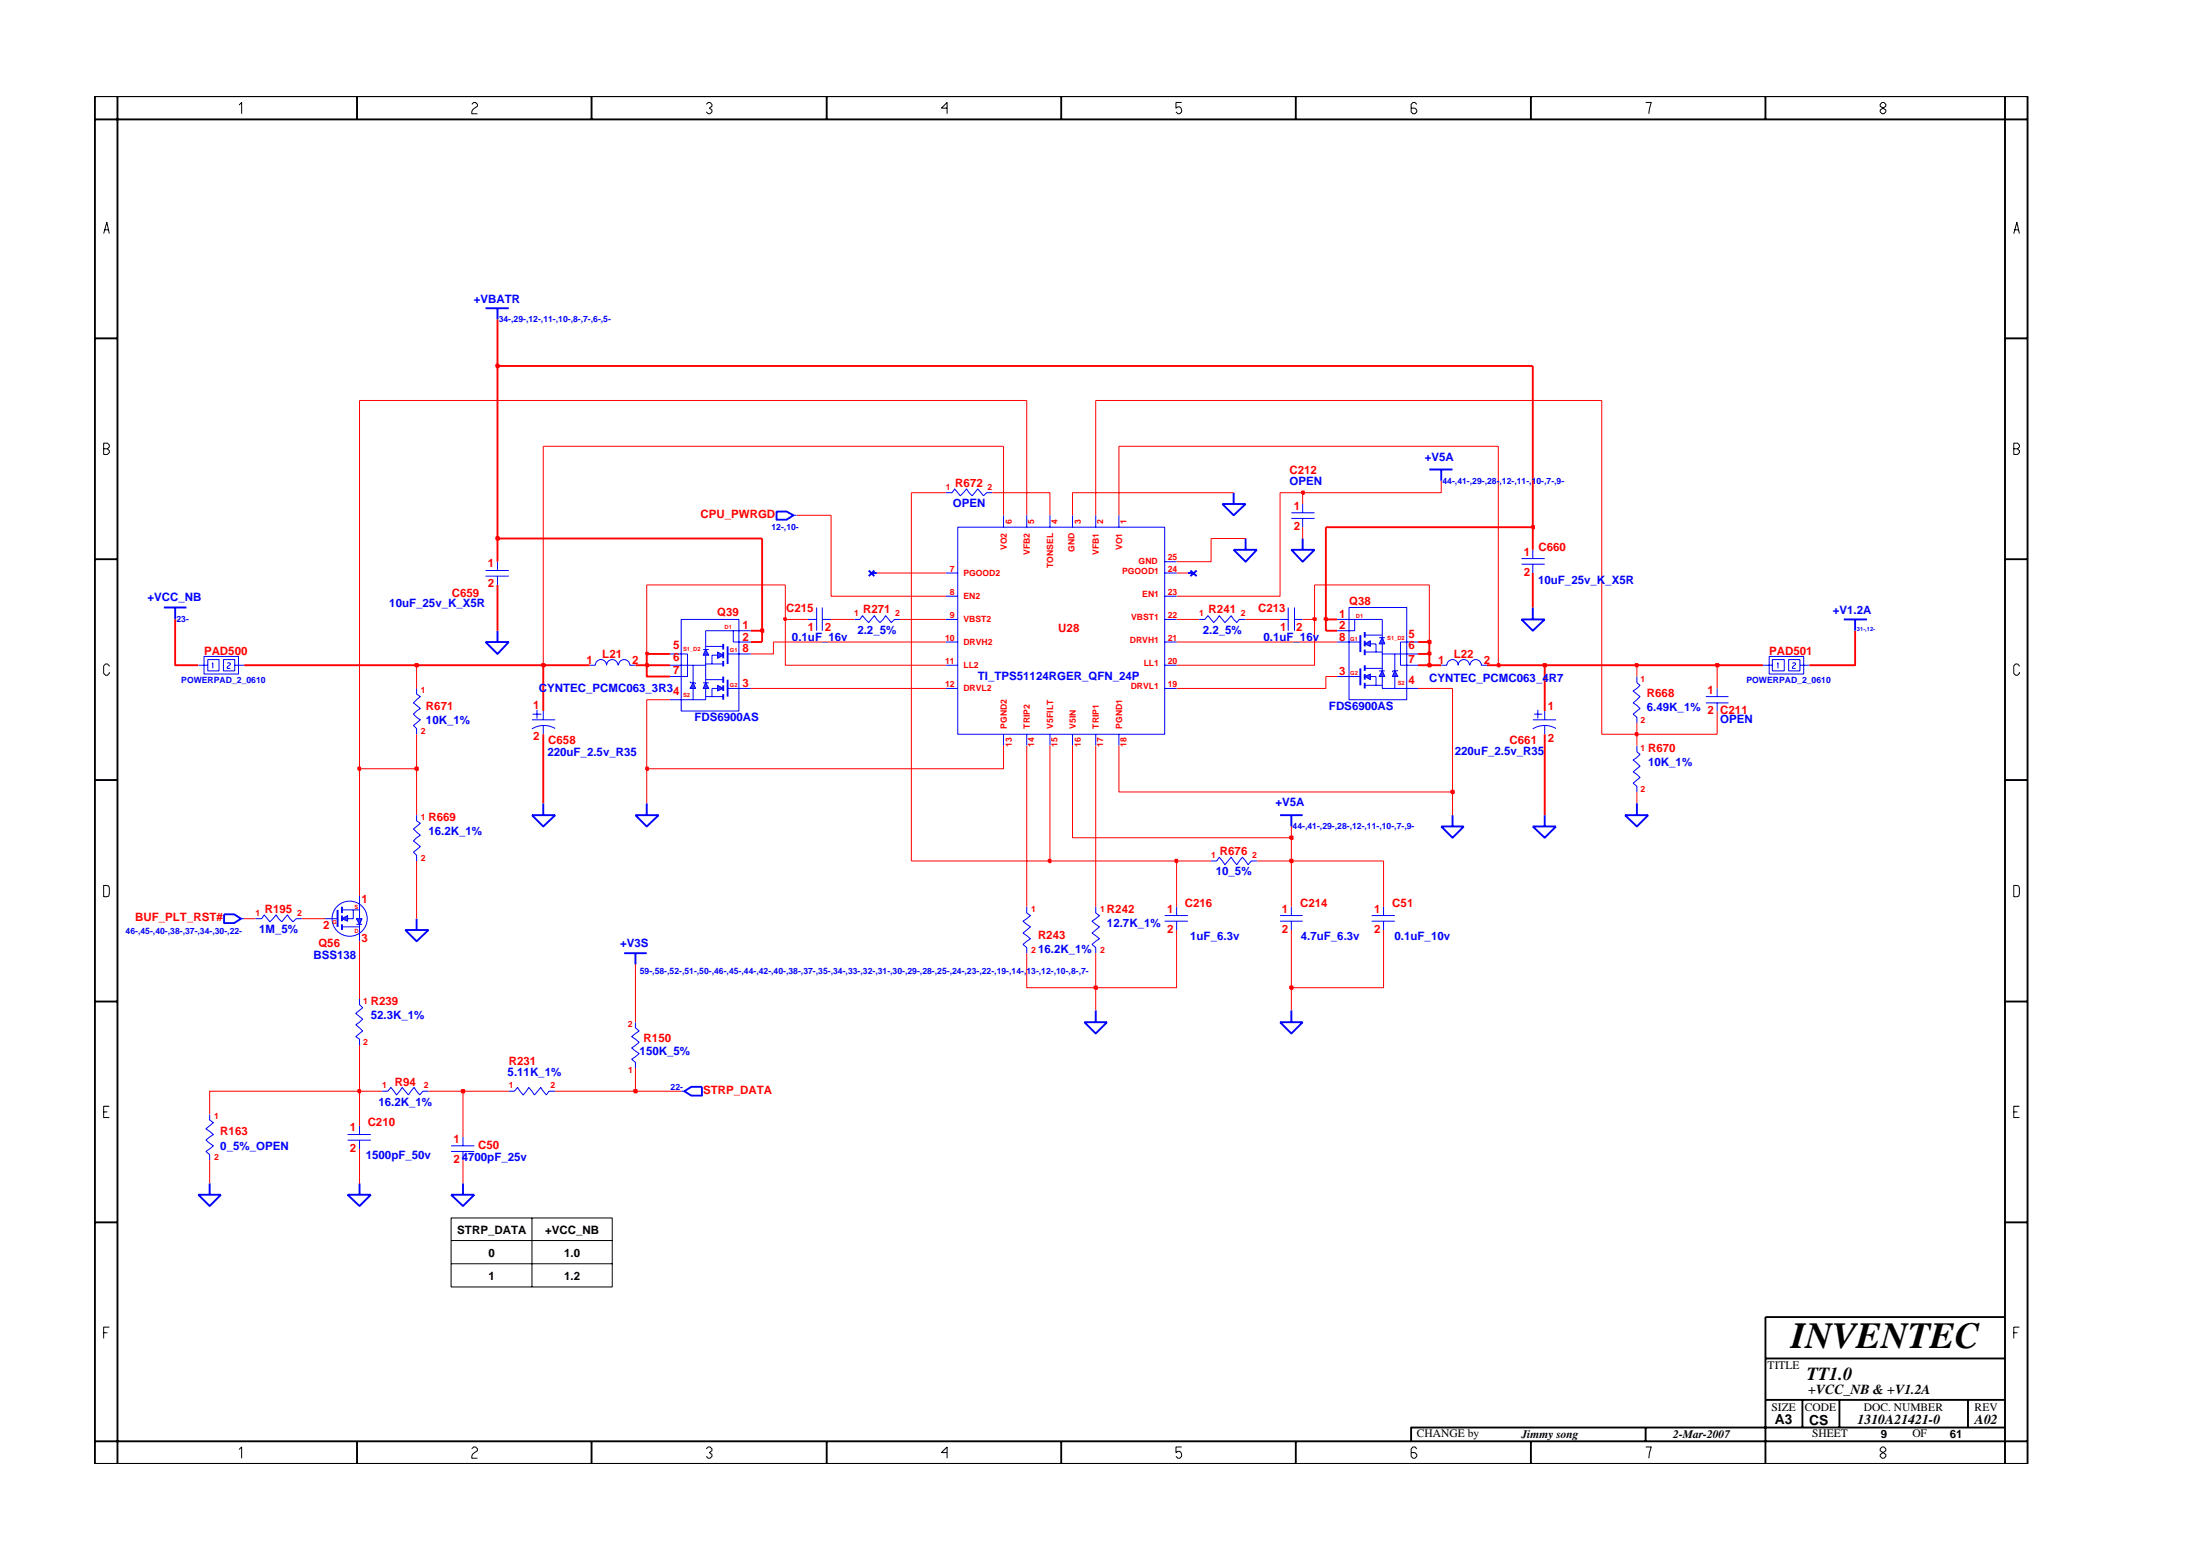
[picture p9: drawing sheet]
<svg xmlns="http://www.w3.org/2000/svg" width="297mm" height="210mm" viewBox="0 0 297 210" stroke-linecap="round" stroke-linejoin="round" font-family="sans-serif">
<path d="M183.7 85.7v2.3M194.6 111.5h3l-1.5 1.6zM196.1 110v1.5M146.4 138h3.1l-1.6 1.5zM147.9 136.3v1.7" fill="none" stroke="#00f" stroke-width=".25"/>
<path d="M157.3 123.6h3.1M157.3 124.3h3.1M158.9 122.4v1.2M158.9 124.3v1.2M28.3 150.4v.8l.5 .3-1 .8 1 .8-1 .8 1 .7-1 .8 .5 .4v.8" fill="none" stroke="#00f" stroke-width=".14"/>
<path d="M186.6 86l.4 .9h-.8z" fill="#3c3cc8"/>
<path d="M186.2 86h.8M186.6 86l.4 .9h-.8z" fill="none" stroke="#00f" stroke-width=".14"/>
<path d="M184.3 86.9l.7-.4v.7z" fill="#3c3cc8"/>
<path d="M184.3 86.9l.7-.4v.7zM184.3 85.7h2.3v.3M185 86.9h.8v1.1M186.6 86.9v1.1h-2.3" fill="none" stroke="#00f" stroke-width=".14"/>
<path d="M184.3 85.3v.7M184.3 86.5v.7M184.3 87.7v.7" fill="none" stroke="#00f" stroke-width=".25"/>
<path d="M188.3 90.5l.5 .8h-.8z" fill="#3c3cc8"/>
<path d="M186.6 83.6v2.1M188.3 90.5l.5 .8h-.8zM188.8 90.5h-.1h-.6l-.1 .2" fill="none" stroke="#00f" stroke-width=".14"/>
<path d="M183.7 90.2v2.3" fill="none" stroke="#00f" stroke-width=".25"/>
<path d="M186.6 90.5l.4 .8h-.8z" fill="#3c3cc8"/>
<path d="M186.2 90.5h.8M186.6 90.5l.4 .8h-.8z" fill="none" stroke="#00f" stroke-width=".14"/>
<path d="M184.3 91.3l.7-.3v.7z" fill="#3c3cc8"/>
<g fill="none" stroke="#00f" stroke-width=".14">
<path d="M127.7 66.5h.9l.3-.5 .8 .9 .8-.9 .8 .9 .7-.9 .8 .9 .4-.4h.8M127.7 77.3h1.6M129.3 71.1h28v28h-28zM135.5 69.5v1.6M138.6 69.5v1.6M141.8 69.5v1.6M144.8 69.5v1.6M147.9 69.5v1.6M151.1 69.5v1.6M157.3 77.3h1.6M157.3 75.8h1.6M71.8 97.1h3.2"/>
<path d="M71.9 96.4h1.2M72.5 95.8v1.2M73.3 96v1.1M73.3 97.9v1.2M75 98.3a3 3 0 0 0-3.2 .1M79.6 89.8h.8a.76 .76 0 0 1 .7-.8 .76 .76 0 0 1 .8 .8 .76 .76 0 0 1 .8-.8 .76 .76 0 0 1 .7 .8M83.5 89.8a.76 .76 0 0 1 .8-.8 .76 .76 0 0 1 .7 .8h.8M127.7 83.6h1.6M127.7 86.6h1.6M127.7 92.9h1.6M127.7 89.8h1.6M127.7 80.5h1.6"/>
<path d="M135.5 99.1v1.5M138.6 99.1v1.5M141.8 99.1v1.5M144.8 99.1v1.5M147.9 99.1v1.5M151.1 99.1v1.5M157.3 83.6h1.6M157.3 86.6h1.6M157.3 92.9h1.6M157.3 89.8h1.6M157.3 80.5h1.6M180.5 91.3h3.2"/>
<path d="M180.5 83.6h6.1M180.5 86.6h3.2M182.1 82h7.8v12.4h-7.8zM182.9 83.6v1.5h-2.4M184.3 91.3l.7-.3v.7zM184.3 92.5h2.3M184.3 90.2h2.3M185 91.3h.8v1.2M186.6 88v2.5M186.6 91.3v1.6h4.9M186.6 88.3h4.9M188.3 88.3v2.2"/>
<path d="M188.3 91.3v1.6M191.5 86.6h-2.4v3.2h2.4M221 91.3v.8l.4 .4-.9 .7 .9 .8-.9 .9 .9 .7-.9 .8 .5 .4v.8M32.5 124h.5M147.9 122.4v.8l.5 .4-1 .7 1 .8-1 .8 1 .8-1 .8 .5 .4v.7M92 147.3h.4"/>
</g>
<g fill="none" stroke="#00f" stroke-width=".25">
<path d="M165 68h3.2l-1.6 1.5zM166.6 66.5v1.5M174.4 74.2h3.1l-1.6 1.6zM175.9 72.7v1.5M98.2 87.2v2.4M184.3 89.8v.7M184.3 91v.7M184.3 92.1v.8M30.3 123.4h1.3l.9 .6-.9 .6h-1.3zM54.7 125.5h3.2l-1.7 1.5zM56.2 124v1.5M48.5 159.7v1.5"/>
<path d="M92.4 147.3l.9-.6h1.5v1.2h-1.5zM46.9 161.2h3.2l-1.6 1.6z"/>
</g>
<path d="M95.3 87.7l.4 .7h-.8z" fill="#3c3cc8"/>
<path d="M94.9 87.7h.8M95.3 87.7l.4 .7h-.8z" fill="none" stroke="#00f" stroke-width=".14"/>
<path d="M96.9 88l.7 .4-.7 .4z" fill="#3c3cc8"/>
<path d="M95.3 88.4v1.2h2.3M96.9 88l.7 .4-.7 .4zM96.9 88.4h-.8v1.2M97.6 87.2h-2.3v.5" fill="none" stroke="#00f" stroke-width=".14"/>
<path d="M97.6 86.9v.8M97.6 88v.8M97.6 89.2v.7" fill="none" stroke="#00f" stroke-width=".25"/>
<path d="M93.6 92.1l.3 .8h-.7z" fill="#3c3cc8"/>
<path d="M93.2 92v.1h.6l.1 .2M93.6 92.1l.3 .8h-.7zM95.3 85.1v2.1" fill="none" stroke="#00f" stroke-width=".14"/>
<path d="M98.2 91.7v2.3" fill="none" stroke="#00f" stroke-width=".25"/>
<path d="M95.3 92.1l.4 .8h-.8z" fill="#3c3cc8"/>
<path d="M94.9 92.1h.8M95.3 92.1l.4 .8h-.8z" fill="none" stroke="#00f" stroke-width=".14"/>
<path d="M96.9 92.5l.7 .4-.7 .3z" fill="#3c3cc8"/>
<g fill="none" stroke="#00f" stroke-width=".14">
<path d="M65.6 77h3.1M65.6 77.8h3.1M67.2 75.8v1.2M67.2 77.8v1.1M174.4 69.2h3.1M174.4 70h3.1M175.9 68v1.2M175.9 70v1.1M205.4 75.4h3.2M205.4 76.1h3.2M207 74.2v1.2M207 76.1v1.2"/>
<path d="M26.8 89.8h1.3M27.5 88.6h4.7v2.4h-4.7zM28.1 89h1.5v1.5h-1.5zM28.6 89.6l.1-.2v.8M30.2 89h1.5v1.5h-1.5zM30.7 89.5l.1-.1 .3 .1v.2l-.4 .3v.2h.4M31.7 89.8h1.3M90.5 88.3h2.3v3h-2.3M90.5 89.8h4.8M92 83.6h7.8v12.4h-7.8zM93.6 89.8v2.3M93.6 92.9v1.5"/>
<path d="M95.3 94h2.3M95.3 91.7h2.3M95.3 89.6v2.5M95.3 92.9v1.5h-4.8M95.3 85.1h6.1M96.9 92.5l.7 .4-.7 .3zM96.9 92.9h-.8v1.1M98.2 92.9h3.2M98.2 88.3h3.2M99 85.1v1.5h2.4M109.1 83.6h1.2M110.3 82v3.1"/>
<path d="M111 83.6h1.2M111 82v3.1M194.6 89.8h.8a.76 .76 0 0 1 .7-.8 .76 .76 0 0 1 .8 .8 .76 .76 0 0 1 .7-.8 .76 .76 0 0 1 .8 .8M198.5 89.8a.76 .76 0 0 1 .7-.8 .76 .76 0 0 1 .8 .8h.8M238 89.8h1.3M238.9 88.6h4.6v2.4h-4.6zM239.3 89h1.6v1.5h-1.6zM240 89.6l.1-.2v.8M241.5 89h1.5v1.5h-1.5zM242 89.5l.2-.1 .2 .1v.2l-.4 .3v.2h.4M243 89.8h1.3M56.2 110v.8l.6 .3-1 .8 1 .8-1 .8 1 .7-1 .8 .4 .4v.8"/>
<path d="M163.5 116.2h.8l.3-.5 .8 1 .8-1 .8 1 .8-1 .7 1 .4-.5h.8M221 100.6v.9l.4 .3-.9 .8 .9 .8-.9 .8 .9 .7-.9 .8 .5 .4v.8M34.5 124h.8l.4-.5 .7 .9 .9-.9 .7 .9 .8-.9 .8 .9 .4-.4h.8M43.9 124h1.7M85.8 138v.7l.5 .4-1 .8 1 .8-1 .7 1 .8-1 .7 .5 .5v.7M172.8 123.6h3.1M172.8 124.3h3.1M174.4 122.4v1.2M174.4 124.3v1.2M51.6 147.3h.8l.4-.5 .7 1 .8-1 .8 1 .8-1 .8 1 .4-.5h.8M60.9 154.6h3.1M60.9 155.4h3.1"/>
<path d="M62.5 153.4v1.2M62.5 155.4v1.2M68.7 147.3h.8l.4-.5 .7 1 .8-1 .8 1 .8-1 .8 1 .3-.5h.9"/>
</g>
<g fill="none" stroke="#00f" stroke-width=".25">
<path d="M193 63.4h3.1M194.6 63.4v1.5M22.1 82h3.1M23.7 82v1.6M65.6 86.6h3.1l-1.5 1.7zM67.2 85.1v1.5M97.6 91.3v.8M97.6 92.5v.7M97.6 93.7v.7M85.8 110h3.1l-1.6 1.5zM87.3 108.4v1.6M207 111.5h3.1l-1.5 1.6z"/>
<path d="M208.6 110v1.5M45.6 122.8v2.3M172.8 138h3.1l-1.5 1.5zM174.4 136.3v1.7M62.5 159.7v1.5M60.9 161.2h3.1l-1.5 1.6z"/>
</g>
<path d="M48.1 124h.8l-.4 .7z" fill="#3c3cc8"/>
<path d="M48.1 124h.8l-.4 .7zM48.1 124.7h.8" fill="none" stroke="#00f" stroke-width=".14"/>
<path d="M46.2 124l.7-.4v.7z" fill="#3c3cc8"/>
<g fill="none" stroke="#00f" stroke-width=".14">
<path d="M107.1 69.5h.5M56.2 92.9v.8l.6 .3-1 .9 1 .7-1 .8 1 .7-1 .8 .4 .4v.8M115.3 83.6h.8l.3-.5 .9 .9 .8-.9 .7 .9 .8-.9 .7 .9 .5-.4h.7M161.9 83.6h.8l.4-.5 .8 .9 .7-.9 .8 .9 .8-.9 .8 .9 .3-.4h.9M172.8 83.6h1.1M173.9 82v3.1M174.8 83.6h1.1M174.8 82v3.1M207 97.1h3.1M207.1 96.4h1.1M207.6 95.8v1.2M208.6 96v1.1"/>
<path d="M208.6 97.9v1.2M210.1 98.3a3 3 0 0 0-3.2 .1M230.3 94h3.1M230.3 94.9h3.1M231.8 92.9v1.1M231.8 94.9v1.1M46.2 124l.7-.4v.7zM46.2 122.8h2.3M46.2 125.1h2.3M47.7 122.8v1.2h-.8M48.5 134.8v.8l.5 .4-1 .8 1 .7-1 .8 1 .8-1 .8 .5 .3v.9M48.5 120.8v3.2"/>
<path d="M48.5 124.7v2.3M138.6 122.4v.8l.5 .4-1 .7 1 .8-1 .8 1 .8-1 .8 .5 .4v.7M185.2 123.6h3.1M185.2 124.3h3.1M186.8 122.4v1.2M186.8 124.3v1.2M46.9 153.1h3.2M46.9 153.9h3.2M48.5 151.9v1.2M48.5 153.9v1.2"/>
<circle cx="47.2" cy="124" r="2.37"/>
</g>
<g fill="none" stroke="#00f" stroke-width=".25">
<path d="M65.6 41.6h3.1M67.2 41.6v1.5M104.8 69h1.4l.9 .5-.9 .6h-1.4zM117.3 77l.8 .8M117.6 77.3h.8M118.1 77l-.8 .8M160.4 77.3h.7M160.7 77l.9 .8M161.6 77l-.9 .8M166.6 74.2h3.1l-1.5 1.6zM168.2 72.7v1.5M205.4 83.6h3.2l-1.6 1.5z"/>
<path d="M207 82v1.6M248.9 83.6h3.2M250.5 83.6v1.5M71.8 110h3.2l-1.7 1.5zM73.3 108.4v1.6M172.8 110h3.1M174.4 110v1.5M219.4 110h3.1l-1.5 1.5zM221 108.4v1.6M46.2 122.4v.8M46.2 123.6v.7M46.2 124.7v.8"/>
<path d="M84.3 128.6h3M85.8 128.6v1.6M28.3 159.7v1.5M26.8 161.2h3l-1.5 1.6z"/>
</g>
<path d="M28.3 150.4v-3.1h20.2v4.6M28.3 156.6v3.1M48.5 155.1v4.6M62.5 147.3v6.1M62.5 156.6v3.1" fill="none" stroke="#f00" stroke-width=".14"/>
<path d="M48.4 147.1h.2v.3h-.2z" fill="#8e2323"/>
<path d="M48.4 147.1h.2v.3h-.2z" fill="none" stroke="#f00" stroke-width=".25"/>
<path d="M48.5 141.1v6.2h3.1M57.9 147.3h4.6" fill="none" stroke="#f00" stroke-width=".14"/>
<path d="M62.3 147.1h.4v.3h-.4z" fill="#8e2323"/>
<path d="M62.3 147.1h.4v.3h-.4z" fill="none" stroke="#f00" stroke-width=".25"/>
<path d="M62.5 147.3h6.2M75 147.3h10.8" fill="none" stroke="#f00" stroke-width=".14"/>
<path d="M85.6 147.1h.4v.3h-.4z" fill="#8e2323"/>
<path d="M85.6 147.1h.4v.3h-.4z" fill="none" stroke="#f00" stroke-width=".25"/>
<path d="M48.5 127v7.8M85.8 130.2v7.8M138.6 128.6v4.7h9.3v3M174.4 133.3v3M85.8 144.1v3.2h6.2" fill="none" stroke="#f00" stroke-width=".14"/>
<path d="M147.8 133.1h.3v.4h-.3z" fill="#8e2323"/>
<path d="M147.8 133.1h.3v.4h-.3z" fill="none" stroke="#f00" stroke-width=".25"/>
<path d="M158.9 125.5v7.8h-11v-4.7" fill="none" stroke="#f00" stroke-width=".14"/>
<path d="M174.2 133.1h.3v.4h-.3z" fill="#8e2323"/>
<path d="M174.2 133.1h.3v.4h-.3z" fill="none" stroke="#f00" stroke-width=".25"/>
<path d="M123 66.5v49.7h18.8M48.5 103.7v17.1M56.2 116.2v7.8M138.6 100.6v21.8M147.9 100.6v21.8M158.9 116.2v6.2M174.4 116.2v6.2M186.8 116.2v6.2M33 124h1.5M40.8 124h3.1M174.4 125.5v7.8h12.4v-7.8" fill="none" stroke="#f00" stroke-width=".14"/>
<path d="M141.6 116h.2v.4h-.2z" fill="#8e2323"/>
<path d="M141.6 116h.2v.4h-.2z" fill="none" stroke="#f00" stroke-width=".25"/>
<path d="M141.8 100.6v15.6h17.1" fill="none" stroke="#f00" stroke-width=".14"/>
<path d="M158.7 116h.2v.4h-.2z" fill="#8e2323"/>
<path d="M158.7 116h.2v.4h-.2z" fill="none" stroke="#f00" stroke-width=".25"/>
<path d="M158.9 116.2h4.6M169.7 116.2h4.7" fill="none" stroke="#f00" stroke-width=".14"/>
<path d="M174.2 116h.3v.4h-.3z" fill="#8e2323"/>
<path d="M174.2 116h.3v.4h-.3z" fill="none" stroke="#f00" stroke-width=".25"/>
<path d="M144.8 100.6v12.5h29.6v3.1h12.4" fill="none" stroke="#f00" stroke-width=".14"/>
<path d="M174.2 112.9h.3v.3h-.3z" fill="#8e2323"/>
<path d="M73.3 99.1v9.3M208.6 99.1v10.9M174.2 112.9h.3v.3h-.3z" fill="none" stroke="#f00" stroke-width=".25"/>
<path d="M56.2 103.7v6.3M87.3 103.7v4.7M151.1 100.6v6.3h45v3.1M174.4 111.5v1.6M221 106.9v1.5" fill="none" stroke="#f00" stroke-width=".14"/>
<path d="M195.9 106.7h.4v.3h-.4z" fill="#8e2323"/>
<path d="M195.9 106.7h.4v.3h-.4z" fill="none" stroke="#f00" stroke-width=".25"/>
<path d="M196.1 92.9v14" fill="none" stroke="#f00" stroke-width=".14"/>
<path d="M48.4 103.6h.2v.3h-.2z" fill="#8e2323"/>
<path d="M48.4 103.6h.2v.3h-.2z" fill="none" stroke="#f00" stroke-width=".25"/>
<path d="M48.5 54v49.7h7.7" fill="none" stroke="#f00" stroke-width=".14"/>
<path d="M56.1 103.6h.3v.3h-.3z" fill="#8e2323"/>
<path d="M56.1 103.6h.3v.3h-.3z" fill="none" stroke="#f00" stroke-width=".25"/>
<path d="M56.2 99.1v4.6" fill="none" stroke="#f00" stroke-width=".14"/>
<path d="M87.2 103.6h.3v.3h-.3z" fill="#8e2323"/>
<path d="M87.2 103.6h.3v.3h-.3z" fill="none" stroke="#f00" stroke-width=".25"/>
<path d="M216.3 54v45.1h4.7v1.5M87.3 94.4v9.3h48.2v-3.1" fill="none" stroke="#f00" stroke-width=".14"/>
<path d="M220.8 98.9h.3v.4h-.3z" fill="#8e2323"/>
<path d="M23.7 83.6v6.2h3.1M33 89.8h23.2M73.3 89.8v6.2M87.3 89.8v1.5h3.2M208.6 89.8v6.2M220.8 98.9h.3v.4h-.3z" fill="none" stroke="#f00" stroke-width=".25"/>
<path d="M56.2 89.8v3.1M87.3 94.4h3.2M101.4 92.9h26.3M180.5 91.3h-1.5v1.6h-20.1M191.5 92.9h4.6M221 89.8v1.5M231.8 96v3.1h-10.8v-1.5M231.8 89.8v3.1" fill="none" stroke="#f00" stroke-width=".14"/>
<path d="M56.1 89.6h.3v.3h-.3z" fill="#8e2323"/>
<path d="M56.1 89.6h.3v.3h-.3zM56.2 89.8h17.1" fill="none" stroke="#f00" stroke-width=".25"/>
<path d="M73.2 89.6h.3v.3h-.3z" fill="#8e2323"/>
<path d="M73.2 89.6h.3v.3h-.3zM73.3 89.8h6.3M85.8 89.8h1.5" fill="none" stroke="#f00" stroke-width=".25"/>
<path d="M73.3 60.2v29.6" fill="none" stroke="#f00" stroke-width=".14"/>
<path d="M87.2 89.6h.3v.3h-.3z" fill="#8e2323"/>
<path d="M87.2 89.6h.3v.3h-.3zM87.3 88.3v1.5h3.2M191.5 89.8h1.5" fill="none" stroke="#f00" stroke-width=".25"/>
<path d="M106 83.6v6.2h21.7M177.5 83.6v6.2h-18.6" fill="none" stroke="#f00" stroke-width=".14"/>
<path d="M192.8 89.6h.4v.3h-.4z" fill="#8e2323"/>
<path d="M192.8 89.6h.4v.3h-.4zM193 88.3v1.5h1.6M200.8 89.8h1.5" fill="none" stroke="#f00" stroke-width=".25"/>
<path d="M202.2 89.6h.3v.3h-.3z" fill="#8e2323"/>
<path d="M202.2 89.6h.3v.3h-.3zM202.3 89.8h6.3" fill="none" stroke="#f00" stroke-width=".25"/>
<path d="M202.3 60.2v29.6" fill="none" stroke="#f00" stroke-width=".14"/>
<path d="M208.4 89.6h.3v.3h-.3z" fill="#8e2323"/>
<path d="M208.4 89.6h.3v.3h-.3zM208.6 89.8h12.4" fill="none" stroke="#f00" stroke-width=".25"/>
<path d="M220.8 89.6h.3v.3h-.3z" fill="#8e2323"/>
<path d="M220.8 89.6h.3v.3h-.3zM221 89.8h10.8" fill="none" stroke="#f00" stroke-width=".25"/>
<path d="M231.7 89.6h.3v.3h-.3z" fill="#8e2323"/>
<path d="M231.7 89.6h.3v.3h-.3zM231.8 89.8h6.2M250.5 85.1v4.7h-6.2" fill="none" stroke="#f00" stroke-width=".25"/>
<path d="M87.2 88.1h.3v.2h-.3z" fill="#8e2323"/>
<path d="M87.2 88.1h.3v.2h-.3zM87.3 88.3h3.2M191.5 88.3h1.5" fill="none" stroke="#f00" stroke-width=".25"/>
<path d="M87.3 78.9v9.4M104.4 86.6v1.7h-3" fill="none" stroke="#f00" stroke-width=".14"/>
<path d="M192.8 88.1h.4v.2h-.4z" fill="#8e2323"/>
<path d="M102.9 85.1v1.5h-1.5M191.5 86.6h1.5v1.7M192.8 88.1h.4v.2h-.4z" fill="none" stroke="#f00" stroke-width=".25"/>
<path d="M104.4 86.6h23.3M158.9 86.6h21.6" fill="none" stroke="#f00" stroke-width=".14"/>
<path d="M192.8 86.5h.4v.3h-.4z" fill="#8e2323"/>
<path d="M67.2 78.9v6.2M101.4 85.1h1.5M192.8 86.5h.4v.3h-.4z" fill="none" stroke="#f00" stroke-width=".25"/>
<path d="M193 78.9v7.7" fill="none" stroke="#f00" stroke-width=".14"/>
<path d="M102.7 84.9h.4v.4h-.4z" fill="#8e2323"/>
<path d="M102.9 72.7v12.4M102.7 84.9h.4v.4h-.4zM179 83.6v1.5h1.5" fill="none" stroke="#f00" stroke-width=".25"/>
<path d="M105.9 83.4h.2v.3h-.2z" fill="#8e2323"/>
<path d="M105.9 83.4h.2v.3h-.2z" fill="none" stroke="#f00" stroke-width=".25"/>
<path d="M106 78.9v4.7h3.1M112.2 83.6h3.1M121.5 83.6h6.2M158.9 83.6h3M168.2 83.6h4.6M175.9 83.6h1.6" fill="none" stroke="#f00" stroke-width=".14"/>
<path d="M177.3 83.4h.4v.3h-.4z" fill="#8e2323"/>
<path d="M177.3 83.4h.4v.3h-.4z" fill="none" stroke="#f00" stroke-width=".25"/>
<path d="M177.5 78.9v4.7" fill="none" stroke="#f00" stroke-width=".14"/>
<path d="M178.8 83.4h.4v.3h-.4z" fill="#8e2323"/>
<path d="M67.2 72.7v3.1M179 71.1v12.5h1.5M207 71.1v3.1M207 77.3v4.7M178.8 83.4h.4v.3h-.4z" fill="none" stroke="#f00" stroke-width=".25"/>
<path d="M87.3 78.9h18.7M112.2 69.5v11h15.5M118.4 77.3h9.3M158.9 77.3h1.5M163.5 72.7v3.1h-4.6M172.8 66.5v14h-13.9M177.5 78.9h15.5" fill="none" stroke="#f00" stroke-width=".14"/>
<path d="M67 72.5h.3v.3h-.3z" fill="#8e2323"/>
<path d="M67.2 49.4v23.3h35.7M67 72.5h.3v.3h-.3zM179 71.1h28" fill="none" stroke="#f00" stroke-width=".25"/>
<path d="M163.5 72.7h4.7M175.9 71.1v1.6" fill="none" stroke="#f00" stroke-width=".14"/>
<path d="M206.9 71h.2v.3h-.2z" fill="#8e2323"/>
<path d="M207 49.4v21.7M206.9 71h.2v.3h-.2z" fill="none" stroke="#f00" stroke-width=".25"/>
<path d="M138.6 54v15.5M147.9 54v15.5M107.6 69.5h4.6M123 66.5h4.7M134 66.5h7.8v3M135.5 60.2v9.3M151.1 60.2v9.3M166.6 66.5h-21.8v3M172.8 66.5h3.1v1.5" fill="none" stroke="#f00" stroke-width=".14"/>
<path d="M175.8 66.3h.3v.4h-.3z" fill="#8e2323"/>
<path d="M175.8 66.3h.3v.4h-.3z" fill="none" stroke="#f00" stroke-width=".25"/>
<path d="M48.5 54h90.1M147.9 54h68.4M73.3 60.2h62.2M151.1 60.2h51.2M194.6 64.9v1.6h-18.7" fill="none" stroke="#f00" stroke-width=".14"/>
<path d="M67 49.2h.3v.4h-.3z" fill="#8e2323"/>
<path d="M67 49.2h.3v.4h-.3zM67.2 43.1v6.3h139.8" fill="none" stroke="#f00" stroke-width=".25"/>
<g fill="none" stroke="#000" stroke-width=".25">
<path d="M12.8 13h261v184.6h-261zM12.8 16.1h261M15.9 13v184.6M48.2 13v3.1M79.9 13v3.1M111.6 13v3.1M143.3 13v3.1M174.9 13v3.1M206.7 13v3.1M238.4 13v3.1M270.7 13v184.6M12.8 45.7h3.1"/>
<path d="M270.7 45.7h3.1M12.8 75.5h3.1M270.7 75.5h3.1M12.8 105.3h3.1M270.7 105.3h3.1M12.8 135.2h3.1M270.7 135.2h3.1M12.8 165h3.1M270.7 165h3.1M270.7 177.7h-32.3v19.9M12.8 194.5h261M48.2 194.5v3.1"/>
<path d="M79.9 194.5v3.1M111.6 194.5v3.1M143.3 194.5v3.1M174.9 194.5v3.1M206.7 194.5v3.1M222.2 192.6v1.9M238.4 183.3h32.3M238.4 188.9h32.3M243.4 188.9v3.7M248.4 188.9v3.7M265.7 188.9v3.7M270.7 192.6h-80.2v1.9"/>
</g>
<g fill="none" stroke="#000" stroke-width=".14">
<path d="M32.3 14.2l.3-.4v1.6M63.7 14.1l.3-.3h.2l.3 .3v.2l-.5 .4-.3 .4v.3h.8M95.4 14.1l.2-.3h.3l.2 .3v.2l-.3 .3 .3 .2v.3l-.2 .3h-.3l-.2-.3M127.9 14.6h-.8l.8-.8v1.6M159.5 13.8h-.7v.8l.2-.2a.5 .5 0 0 1 .5 .7l-.2 .3h-.3l-.2-.3M191.3 14.1l-.3-.3h-.2l-.3 .3v1l.3 .3h.2l.3-.3v-.3l-.3-.2h-.5M222.2 13.8h.8l-.4 1.6M253.9 14.1l.2-.3h.3l.2 .3v.2l-.7 .5v.3l.2 .3h.3l.2-.3v-.3l-.7-.5zM14 31.5l.4-1.5 .4 1.5M14.1 31h.6M271.9 31.5l.4-1.5 .4 1.5M272 31h.6"/>
<path d="M14 59.8h.5l.3 .3v.2l-.3 .3 .3 .2v.3l-.3 .2h-.5zM271.9 59.8h.5l.3 .3v.2l-.3 .3 .3 .2v.3l-.3 .2h-.5zM14 60.6h.5M271.9 60.6h.5M14.8 89.9l-.3-.3h-.2l-.3 .3v1l.3 .2h.2l.3-.2v-.2M272.7 89.9l-.3-.3h-.3l-.2 .3v1l.2 .2h.3l.3-.2v-.2M14 119.5l.7 .1 .1 .2-.1 1.1-.7 .1zM271.9 119.5l.7 .1 .1 .2-.1 1.1-.7 .1zM14 150.1h.5M14.8 149.3h-.8v1.5h.8M271.9 150.1h.5M272.7 149.3h-.8v1.5h.8"/>
<path d="M14 179.9h.5M14.8 179.1h-.8v1.5M60.9 164.4h21.8v9.3h-21.8zM60.9 167.4h21.8M60.9 170.5h21.8M71.8 164.4v9.3M271.9 179.9h.5M272.7 179.1h-.8v1.5M32.3 195.6l.3-.3v1.5M63.7 195.5l.3-.2h.2l.3 .2v.3l-.7 .5-.1 .2v.3h.8M95.4 195.5l.2-.2h.3l.2 .2v.3l-.3 .2 .3 .3v.2l-.2 .3h-.3l-.2-.3M127.9 196h-.8l.8-.7v1.5"/>
<path d="M159.5 195.3h-.7v.7l.2-.1a.5 .5 0 0 1 .5 .6l-.2 .3h-.3l-.2-.3M191.3 195.5l-.3-.2h-.2l-.3 .2v1l.3 .3h.2l.3-.3v-.2l-.3-.3h-.5M222.2 195.3h.8l-.4 1.5M254.1 195.3l-.2 .2v.3l.7 .5v.2l-.2 .3h-.3l-.2-.3v-.2l.7-.5v-.3l-.2-.2z"/>
</g>
<text font-size="5" x="241.8" y="182">INVENTEC</text>
<text font-size="2.5" x="244" y="186.3">TT1.0</text>
<g font-size="1.9">
<text x="244.1" y="188.1">+VCC_NB &amp; +V1.2A</text>
<text x="239.6" y="192.2">A3</text>
<text x="244.3" y="192.3">CS</text>
<text x="250.8" y="192.2">1310A21421-0</text>
<text x="266.6" y="192.2">A02</text>
</g>
<g font-size="1.6" fill="#00f">
<text x="64" y="40.9">+VBATR</text>
<text x="174.1" y="65.5">OPEN</text>
<text x="192.4" y="62.2">+V5A</text>
<text x="128.6" y="68.4">OPEN</text>
<text x="19.9" y="81.1">+VCC_NB</text>
<text x="52.6" y="82">10uF_25v_K_X5R</text>
<text x="207.7" y="78.7">10uF_25v_K_X5R</text>
<text x="247.4" y="82.9">+V1.2A</text>
<text x="106.9" y="86.5">0.1uF_16v</text>
<text x="115.8" y="85.5">2.2_5%</text>
<text x="162.4" y="85.5">2.2_5%</text>
<text x="170.6" y="86.5">0.1uF_16v</text>
<text x="72.8" y="93.4">CYNTEC_PCMC063_3R3</text>
<text x="132" y="91.8">TI_TPS51124RGER_QFN_24P</text>
<text x="179.4" y="95.8">FDS6900AS</text>
<text x="193" y="92.1">CYNTEC_PCMC063_4R7</text>
<text x="222.4" y="96">6.49K_1%</text>
<text x="57.5" y="97.7">10K_1%</text>
<text x="73.9" y="102">220uF_2.5v_R35</text>
<text x="93.8" y="97.3">FDS6900AS</text>
<text x="196.4" y="101.9">220uF_2.5v_R35</text>
<text x="232.3" y="97.6">OPEN</text>
<text x="222.5" y="103.4">10K_1%</text>
<text x="57.9" y="112.7">16.2K_1%</text>
<text x="172.2" y="108.8">+V5A</text>
<text x="164.1" y="118.1">10_5%</text>
<text x="35" y="125.9">1M_5%</text>
<text x="149.5" y="125.1">12.7K_1%</text>
<text x="42.3" y="129.4">BSS138</text>
<text x="83.7" y="127.9">+V3S</text>
<text x="140.2" y="128.6">16.2K_1%</text>
<text x="160.7" y="126.8">1uF_6.3v</text>
<text x="175.6" y="126.8">4.7uF_6.3v</text>
<text x="188.3" y="126.8">0.1uF_10v</text>
<text x="50.1" y="137.5">52.3K_1%</text>
<text x="86.4" y="142.4">150K_5%</text>
<text x="51.1" y="149.2">16.2K_1%</text>
<text x="68.5" y="145.2">5.11K_1%</text>
<text x="29.7" y="155.1">0_5%_OPEN</text>
<text x="49.4" y="156.4">1500pF_50v</text>
</g>
<g font-size="1.6" fill="#f00">
<text x="129" y="65.7">R672</text>
<text x="174.1" y="63.9">C212</text>
<text x="94.6" y="70">CPU_PWRGD</text>
<text x="174.7" y="68.8">1</text>
<text x="174.7" y="71.5">2</text>
<text x="65.9" y="76.6">1</text>
<text x="205.8" y="75">1</text>
<text x="205.8" y="77.7">2</text>
<text x="207.7" y="74.3">C660</text>
<text x="61" y="80.6">C659</text>
<text x="65.9" y="79.3">2</text>
<text x="96.8" y="83.2">Q39</text>
<text x="106.1" y="82.6">C215</text>
<text x="116.5" y="82.7">R271</text>
<text x="163.2" y="82.7">R241</text>
<text x="169.9" y="82.6">C213</text>
<text x="180.8" y="83.3">1</text>
<text x="182.1" y="81.6">Q38</text>
<text x="27.5" y="88.4">PAD500</text>
<text x="79.2" y="89.6">1</text>
<text x="81.3" y="88.8">L21</text>
<text x="85.4" y="89.6">2</text>
<text x="90.9" y="87.6">5</text>
<text x="90.9" y="89.2">6</text>
<text x="100.3" y="86.5">2</text>
<text x="100.3" y="88">8</text>
<text x="100.3" y="84.9">1</text>
<text x="109.1" y="85.1">1</text>
<text x="111.3" y="85.1">2</text>
<text x="142.9" y="85.3">U28</text>
<text x="172.8" y="85.1">1</text>
<text x="175" y="85.1">2</text>
<text x="180.8" y="84.9">2</text>
<text x="180.8" y="86.5">8</text>
<text x="190.2" y="86.1">5</text>
<text x="190.2" y="87.6">6</text>
<text x="190.2" y="89.4">7</text>
<text x="194.2" y="89.6">1</text>
<text x="196.3" y="88.8">L22</text>
<text x="200.3" y="89.6">2</text>
<text x="238.9" y="88.4">PAD501</text>
<text x="57.5" y="95.8">R671</text>
<text x="72" y="95.6">1</text>
<text x="90.9" y="93.8">4</text>
<text x="90.9" y="90.9">7</text>
<text x="100.3" y="92.7">3</text>
<text x="180.8" y="91.1">3</text>
<text x="190.2" y="92.3">4</text>
<text x="209" y="95.9">1</text>
<text x="222.4" y="94">R668</text>
<text x="230.6" y="93.7">1</text>
<text x="72" y="99.9">2</text>
<text x="74" y="100.4">C658</text>
<text x="203.8" y="100.4">C661</text>
<text x="209" y="100.1">2</text>
<text x="222.5" y="101.5">R670</text>
<text x="230.6" y="96.4">2</text>
<text x="232.3" y="96.4">C211</text>
<text x="57.9" y="110.8">R669</text>
<text x="164.7" y="115.4">R676</text>
<text x="18.3" y="124.3">BUF_PLT_RST#</text>
<text x="35.8" y="123.2">R195</text>
<text x="43.6" y="125.3">2</text>
<text x="48.8" y="121.9">1</text>
<text x="149.5" y="123.2">R242</text>
<text x="157.6" y="123.2">1</text>
<text x="157.6" y="125.9">2</text>
<text x="160" y="122.4">C216</text>
<text x="173.1" y="123.2">1</text>
<text x="173.1" y="125.9">2</text>
<text x="175.5" y="122.4">C214</text>
<text x="185.5" y="123.2">1</text>
<text x="185.5" y="125.9">2</text>
<text x="188" y="122.4">C51</text>
<text x="43" y="127.9">Q56</text>
<text x="48.8" y="127.2">3</text>
<text x="140.2" y="126.7">R243</text>
<text x="50.1" y="135.6">R239</text>
<text x="68.7" y="143.7">R231</text>
<text x="86.9" y="140.6">R150</text>
<text x="53.3" y="146.5">R94</text>
<text x="94.9" y="147.7">STRP_DATA</text>
<text x="29.7" y="153.2">R163</text>
<text x="47.3" y="152.7">1</text>
<text x="47.3" y="155.5">2</text>
<text x="49.6" y="151.9">C210</text>
<text x="61.2" y="154.3">1</text>
<text x="64.5" y="155.1">C50</text>
<text x="61.2" y="157">24700pF_25v</text>
</g>
<g font-size="1.6">
<text x="61.7" y="166.5">STRP_DATA</text>
<text x="73.6" y="166.5">+VCC_NB</text>
<text x="66" y="172.7">1</text>
<text x="66" y="169.6">0</text>
<text x="76.2" y="172.7">1.2</text>
<text x="76.2" y="169.6">1.0</text>
<text x="238.7" y="184.8">TITLE</text>
<text x="239.2" y="190.4">SIZE</text>
<text x="243.7" y="190.4">CODE</text>
<text x="251.6" y="190.4">DOC. NUMBER</text>
<text x="266.6" y="190.4">REV</text>
<text x="191.3" y="193.9">CHANGE by</text>
<text x="205.4" y="194.1">Jimmy song</text>
<text x="225.9" y="194.1">2-Mar-2007</text>
<text x="244.7" y="193.9">SHEET</text>
<text x="253.9" y="194.1">9</text>
<text x="258.2" y="193.9">OF</text>
<text x="263.3" y="194.1">61</text>
</g>
<g font-size="1.2" fill="#00f">
<text x="67.3" y="43.5">34-,29-,12-,11-,10-,8-,7-,6-,5-</text>
<text x="194.8" y="65.3">44-,41-,29-,28-,12-,11-,10-,7-,9-</text>
<text x="104.2" y="71.6">12-,10-</text>
<text x="23.8" y="83.9">23-</text>
<text x="24.5" y="92.1">POWERPAD_2_0610</text>
<text x="235.8" y="92.1">POWERPAD_2_0610</text>
<text x="174.5" y="111.8">44-,41-,29-,28-,12-,11-,10-,7-,9-</text>
<text x="17" y="126.1">46-,45-,40-,38-,37-,34-,30-,22-</text>
<text x="86.4" y="131.5">59-,58-,52-,51-,50-,46-,45-,44-,42-,40-,38-,37-,35-,34-,33-,32-,31-,30-,29-,28-,25-,24-,23-,22-,19-,14-,13-,12-,10-,8-,7-</text>
<text x="90.5" y="147.1">22-</text>
</g>
<g font-size="1.2" fill="#f00">
<text x="127.7" y="66.1">1</text>
<text x="133.3" y="66.1">2</text>
<text x="136.6" y="70.7" transform="rotate(-90 136.6 70.7)">6</text>
<text x="139.7" y="70.7" transform="rotate(-90 139.7 70.7)">5</text>
<text x="142.8" y="70.7" transform="rotate(-90 142.8 70.7)">4</text>
<text x="145.9" y="70.7" transform="rotate(-90 145.9 70.7)">3</text>
<text x="149" y="70.7" transform="rotate(-90 149 70.7)">2</text>
<text x="152.1" y="70.7" transform="rotate(-90 152.1 70.7)">1</text>
<text x="128.2" y="77.2">7</text>
<text x="130.1" y="77.8">PGOOD2</text>
<text x="135.9" y="74.2" transform="rotate(-90 135.9 74.2)">VO2</text>
<text x="139.1" y="74.9" transform="rotate(-90 139.1 74.9)">VFB2</text>
<text x="142.2" y="76.6" transform="rotate(-90 142.2 76.6)">TONSEL</text>
<text x="145.1" y="74.5" transform="rotate(-90 145.1 74.5)">GND</text>
<text x="148.4" y="74.9" transform="rotate(-90 148.4 74.9)">VFB1</text>
<text x="151.5" y="74.2" transform="rotate(-90 151.5 74.2)">VO1</text>
<text x="151.5" y="77.4">PGOOD1</text>
<text x="153.7" y="76.1">GND</text>
<text x="157.7" y="77.2">24</text>
<text x="157.7" y="75.6">25</text>
<text x="115.3" y="83.2">1</text>
<text x="120.9" y="83.2">2</text>
<text x="128.2" y="80.3">8</text>
<text x="128.2" y="83.3">9</text>
<text x="130.1" y="80.8">EN2</text>
<text x="130.1" y="83.9">VBST2</text>
<text x="152.7" y="83.6">VBST1</text>
<text x="154.2" y="80.6">EN1</text>
<text x="157.7" y="80.3">23</text>
<text x="157.7" y="83.3">22</text>
<text x="161.9" y="83.2">1</text>
<text x="167.5" y="83.2">2</text>
<text x="127.6" y="86.5">10</text>
<text x="127.6" y="89.6">11</text>
<text x="130.1" y="87.1">DRVH2</text>
<text x="152.5" y="86.8">DRVH1</text>
<text x="154.4" y="89.9">LL1</text>
<text x="157.7" y="89.6">20</text>
<text x="157.7" y="86.5">21</text>
<text x="56.8" y="93.5">1</text>
<text x="127.6" y="92.7">12</text>
<text x="130.1" y="93.2">DRVL2</text>
<text x="130.1" y="90.2">LL2</text>
<text x="152.7" y="93">DRVL1</text>
<text x="157.7" y="92.7">19</text>
<text x="221.5" y="92">1</text>
<text x="56.8" y="99.1">2</text>
<text x="135.9" y="98.3" transform="rotate(-90 135.9 98.3)">PGND2</text>
<text x="136.6" y="100.8" transform="rotate(-90 136.6 100.8)">13</text>
<text x="139.1" y="98.3" transform="rotate(-90 139.1 98.3)">TRIP2</text>
<text x="139.7" y="100.8" transform="rotate(-90 139.7 100.8)">14</text>
<text x="142.2" y="98.3" transform="rotate(-90 142.2 98.3)">V5FILT</text>
<text x="142.8" y="100.8" transform="rotate(-90 142.8 100.8)">15</text>
<text x="145.2" y="98.3" transform="rotate(-90 145.2 98.3)">V5IN</text>
<text x="145.9" y="100.8" transform="rotate(-90 145.9 100.8)">16</text>
<text x="148.4" y="98.3" transform="rotate(-90 148.4 98.3)">TRIP1</text>
<text x="149" y="100.8" transform="rotate(-90 149 100.8)">17</text>
<text x="151.5" y="98.3" transform="rotate(-90 151.5 98.3)">PGND1</text>
<text x="152.1" y="100.8" transform="rotate(-90 152.1 100.8)">18</text>
<text x="221.5" y="101.3">1</text>
<text x="221.5" y="97.6">2</text>
<text x="221.5" y="106.9">2</text>
<text x="56.8" y="110.6">1</text>
<text x="56.8" y="116.2">2</text>
<text x="163.5" y="115.8">1</text>
<text x="169.1" y="115.8">2</text>
<text x="34.5" y="123.6">1</text>
<text x="40.1" y="123.6">2</text>
<text x="139.2" y="123.1">1</text>
<text x="148.5" y="123.1">1</text>
<text x="139.2" y="128.6">2</text>
<text x="148.5" y="128.6">2</text>
<text x="49.1" y="135.5">1</text>
<text x="49.1" y="141.1">2</text>
<text x="84.8" y="138.7">2</text>
<text x="51.6" y="146.8">1</text>
<text x="57.2" y="146.8">2</text>
<text x="68.7" y="146.8">1</text>
<text x="74.3" y="146.8">2</text>
<text x="84.8" y="144.8">1</text>
<text x="28.9" y="151">1</text>
<text x="28.9" y="156.6">2</text>
</g>
<g font-size=".8" fill="#f00">
<text x="183.1" y="83.3">D1</text>
<text x="92.2" y="87.8">S1_D2</text>
<text x="97.8" y="84.9">D1</text>
<text x="98.6" y="88">G1</text>
<text x="182.3" y="86.5">G1</text>
<text x="187.3" y="86.3">S1_D2</text>
<text x="92.2" y="94.1">S2</text>
<text x="98.6" y="92.7">G2</text>
<text x="182.3" y="91.1">G2</text>
<text x="188.7" y="92.5">S2</text>
<text x="44.9" y="124.7">G</text>
<text x="47.9" y="122.7">S</text>
<text x="47.9" y="125.9">D</text>
</g>
<text font-size=".8" fill="#00f" x="250.7" y="85.1">31-,12-</text>
</svg>
